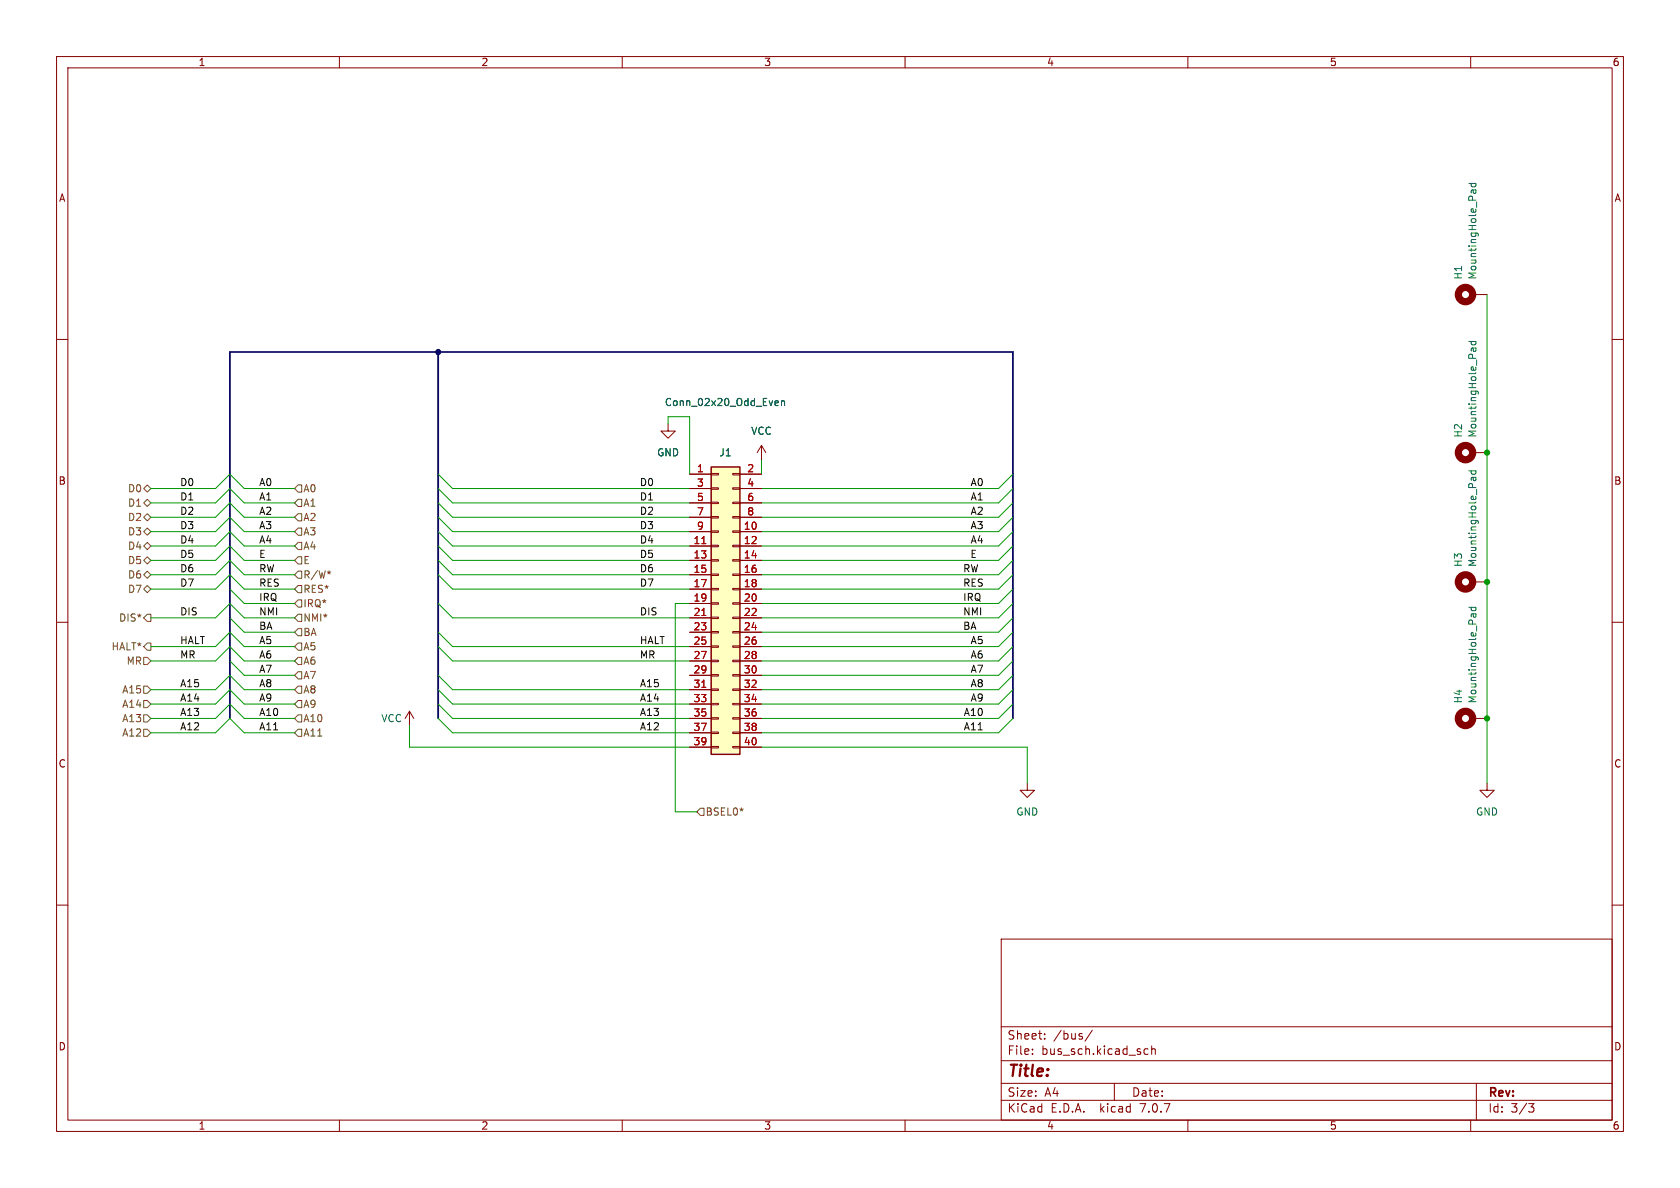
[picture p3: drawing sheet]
<svg xmlns="http://www.w3.org/2000/svg" width="297mm" height="210mm" viewBox="0 0 297 210" stroke-linecap="round" stroke-linejoin="round" font-family="sans-serif">
<g fill="none" stroke="#840000" stroke-width=".18">
<path d="M10 10h277v190h-277zM12 12h273v186h-273zM60 10v2M110 10v2M160 10v2M210 10v2M260 10v2M10 60h2M260.3 52.1h2.6M285 60h2M118.1 74.9v1.3h1.3l-1.3 1.3-1.3-1.3h1.3M134.6 78.7l-.7 1.3"/>
<path d="M134.6 78.7v2.6M134.6 78.7l.8 1.3M121.9 83.8h3.8M121.9 94h3.8M121.9 96.5h3.8M121.9 99.1h3.8M121.9 86.4h3.8M121.9 88.9h3.8M121.9 91.4h3.8M125.7 98.9h1.3v.3h-1.3zM125.7 96.4h1.3v.2h-1.3zM125.7 93.9h1.3v.2h-1.3z"/>
<path d="M125.7 91.3h1.3v.3h-1.3zM125.7 88.8h1.3v.2h-1.3zM125.7 86.2h1.3v.3h-1.3zM125.7 83.7h1.3v.2h-1.3zM129.5 98.9h1.3v.3h-1.3zM129.5 96.4h1.3v.2h-1.3zM129.5 93.9h1.3v.2h-1.3zM129.5 91.3h1.3v.3h-1.3zM129.5 88.8h1.3v.2h-1.3zM129.5 86.2h1.3v.3h-1.3zM129.5 83.7h1.3v.2h-1.3zM130.8 83.8h3.8"/>
<path d="M130.8 94h3.8M130.8 96.5h3.8M130.8 99.1h3.8M130.8 86.4h3.8M130.8 88.9h3.8M130.8 91.4h3.8M260.3 80h2.6M10 110h2M121.9 101.6h3.8M121.9 104.1h3.8M121.9 106.7h3.8M121.9 109.2h3.8"/>
<path d="M121.9 111.8h3.8M121.9 114.3h3.8M121.9 116.8h3.8M121.9 119.4h3.8M125.7 119.3h1.3v.2h-1.3zM125.7 116.7h1.3v.3h-1.3zM125.7 114.2h1.3v.2h-1.3zM125.7 111.6h1.3v.3h-1.3zM125.7 109.1h1.3v.2h-1.3zM125.7 106.6h1.3v.2h-1.3zM125.7 104h1.3v.3h-1.3zM125.7 101.5h1.3v.2h-1.3z"/>
<path d="M129.5 119.3h1.3v.2h-1.3zM129.5 116.7h1.3v.3h-1.3zM129.5 114.2h1.3v.2h-1.3zM129.5 111.6h1.3v.3h-1.3zM129.5 109.1h1.3v.2h-1.3zM129.5 106.6h1.3v.2h-1.3zM129.5 104h1.3v.3h-1.3zM129.5 101.5h1.3v.2h-1.3zM130.8 101.6h3.8M130.8 104.1h3.8M130.8 106.7h3.8M130.8 109.2h3.8"/>
<path d="M130.8 111.8h3.8M130.8 114.3h3.8M130.8 116.8h3.8M130.8 119.4h3.8M260.3 102.9h2.6M285 110h2M72.4 125.7l-.8 1.3M72.4 125.7v2.6M72.4 125.7l.8 1.3M121.9 127h3.8M121.9 121.9h3.8M121.9 124.5h3.8"/>
<path d="M121.9 129.5h3.8M121.9 132.1h3.8M125.7 132h1.3v.2h-1.3zM125.7 129.4h1.3v.3h-1.3zM125.7 126.9h1.3v.2h-1.3zM125.7 124.3h1.3v.3h-1.3zM125.7 121.8h1.3v.2h-1.3zM129.5 132h1.3v.2h-1.3zM129.5 129.4h1.3v.3h-1.3zM129.5 126.9h1.3v.2h-1.3zM129.5 124.3h1.3v.3h-1.3zM129.5 121.8h1.3v.2h-1.3z"/>
<path d="M130.8 127h3.8M130.8 121.9h3.8M130.8 124.5h3.8M130.8 129.5h3.8M130.8 132.1h3.8M181.6 138.4v1.3h1.3l-1.3 1.3-1.3-1.3h1.3M260.3 127h2.6M262.9 138.4v1.3h1.3l-1.3 1.3-1.3-1.3h1.3M10 160h2M285 160h2M177 166h108v32h-108zM60 198v2"/>
<path d="M110 198v2M160 198v2M177 194.5h108M177 191.5h108M177 187.5h108M177 181.5h108M182.5 186.3v.1M182.5 185.5v.1M184.7 183.6v.1M184.7 182.8v.1M193.1 182.1l-1.3 2M197 191.5v3"/>
<path d="M202.3 186.3l.2 .1 .5-.1M203 185.5l-.5-.1-.2 .1M203.6 185.5l.2-.1 .4 .1v.9M203.6 184.9v1.5M210 198v2M260 198v2M261 191.5v6.5M270.2 195.1h1l-.5 .6 .4 .1 .1 .5-.3 .3h-.4"/>
</g>
<g fill="none" stroke="#840000" stroke-width="1.3">
<circle cx="259.1" cy="52.1" r="1.27"/>
<circle cx="259.1" cy="80" r="1.27"/>
<circle cx="259.1" cy="102.9" r="1.27"/>
<circle cx="259.1" cy="127" r="1.27"/>
</g>
<g fill="none" stroke="#006464" stroke-width=".18">
<path d="M259.7 32.4h1.2M260.1 32.4v.4l.2 .2 .6-.1v-.5M260.4 33.6v.4M260.9 33.6v.4M260.9 33.6h-.6l-.2 .2v.2M137.2 70.9h.4v.3l-.6 .1M137.6 71.6l-.4 .1M138.2 71l.1-.1h.3l.1 .8M138.2 70.9v.8M259.7 60.4h1.2M260.1 60.4v.3l.2 .3 .6-.2v-.4M260.4 61.5v.4"/>
<path d="M260.9 61.5v.4M260.9 61.5h-.6l-.2 .2v.2M259.7 83.2h1.2M260.1 83.2v.4l.2 .2 .6-.1v-.5M260.4 84.4v.4M260.9 84.4v.4M260.9 84.4h-.6l-.2 .2v.2M259.7 107.4h1.2M260.1 107.4v.3l.2 .3 .6-.2v-.4M260.4 108.5v.4M260.9 108.5v.4M260.9 108.5h-.6l-.2 .2v.2"/>
</g>
<path d="M125.7 82.6h5.1v50.8h-5.1z" fill="#ffffc2" stroke="#ffffc2" stroke-width=".18"/>
<path d="M125.7 82.6h5.1v50.8h-5.1z" fill="none" stroke="#840000" stroke-width=".25"/>
<path d="M124.1 96.1h.7M124.1 108.8h.7M124.1 121.5h.7" fill="none" stroke="#a90000" stroke-width=".18"/>
<g fill="none" stroke="#725600" stroke-width=".18">
<path d="M25.4 94l.6-.7 .7 .7-.7 .6zM25.4 96.5l.6-.6 .7 .6-.7 .7zM25.4 86.4l.6-.7 .7 .7-.7 .6zM25.4 88.9l.6-.6 .7 .6-.7 .6zM25.4 91.4l.6-.6 .7 .6-.7 .7zM26 98.4l.7 .7-.7 .6-.6-.6zM52.7 85.7h.6v1.3h-.6l-.6-.6zM52.7 93.3h.6v1.3h-.6l-.6-.6zM52.7 88.3h.6v1.2h-.6l-.6-.6zM52.7 95.9h.6v1.3h-.6l-.6-.7zM52.7 90.8h.6v1.3h-.6l-.6-.7zM52.7 98.4h.6v1.3h-.6l-.6-.6z"/>
<path d="M25.4 104.1l.6-.6 .7 .6-.7 .7zM25.4 116.2h.6l.7 .6-.7 .7h-.6zM26 101l.7 .6-.7 .6-.6-.6zM26 108.6h.7v1.3h-.7l-.6-.7zM26 113.7h.7v1.2h-.7l-.6-.6zM52.1 106.7l.6-.7h.6v1.3h-.6zM52.7 118.7h.6v1.3h-.6l-.6-.6zM52.7 116.2h.6v1.3h-.6l-.6-.7zM52.7 103.5h.6v1.3h-.6l-.6-.7zM52.7 111.1h.6v1.3h-.6l-.6-.6zM52.7 113.7h.6v1.2h-.6l-.6-.6zM52.7 101h.6v1.2h-.6l-.6-.6z"/>
<path d="M52.7 108.6h.6v1.3h-.6l-.6-.7zM58.5 101.1l-.3 .1 .1 .3M25.4 128.9h.6l.7 .6-.7 .7h-.6zM25.4 121.3h.6l.7 .6-.7 .7h-.6zM25.4 123.8h.6l.7 .7-.7 .6h-.6zM25.4 126.4h.6l.7 .6-.7 .6h-.6zM52.1 124.5l.6-.7h.6v1.3h-.6zM52.7 121.3h.6v1.3h-.6l-.6-.7zM52.7 128.9h.6v1.3h-.6l-.6-.7zM52.7 126.4h.6v1.2h-.6l-.6-.6zM123.8 142.9h.7v1.2h-.7l-.6-.6zM131.4 143l-.3 .1"/>
</g>
<path d="M77.5 62.2v64.8M40.6 127v-64.8h138.5v64.8" fill="none" stroke="#000084" stroke-width=".3"/>
<g fill="none" stroke="#009600" stroke-width=".18">
<path d="M262.9 52.1v86.3M118.1 74.9v-1.2h3.8v10.1M26.7 86.4h11.4l2.5-2.6 2.6 2.6h8.9M26.7 94h11.4l2.5-2.6 2.6 2.6h8.9M26.7 91.4h11.4l2.5-2.5 2.6 2.5h8.9M26.7 96.5h11.4l2.5-2.5 2.6 2.5h8.9M26.7 99.1h11.4l2.5-2.6 2.6 2.6h8.9M26.7 88.9h11.4l2.5-2.5 2.6 2.5h8.9M77.5 83.8l2.5 2.6h41.9M77.5 91.4l2.5 2.6h41.9M77.5 88.9l2.5 2.5h41.9M77.5 99.1l2.5 2.5h41.9"/>
<path d="M77.5 94l2.5 2.5h41.9M77.5 96.5l2.5 2.6h41.9M77.5 86.4l2.5 2.5h41.9M134.6 81.3v2.5M179.1 83.8l-2.6 2.6h-41.9M179.1 91.4l-2.6 2.6h-41.9M179.1 88.9l-2.6 2.5h-41.9M179.1 99.1l-2.6 2.5h-41.9M179.1 94l-2.6 2.5h-41.9M179.1 96.5l-2.6 2.6h-41.9M179.1 86.4l-2.6 2.5h-41.9M26.7 116.8h11.4l2.5-2.5 2.6 2.5h8.9"/>
<path d="M26.7 114.3h11.4l2.5-2.5 2.6 2.5h8.9M26.7 109.2h11.4l2.5-2.5 2.6 2.5h8.9M26.7 104.1h11.4l2.5-2.5 2.6 2.5h8.9M26.7 101.6h11.4l2.5-2.5 2.6 2.5h8.9M40.6 116.8l2.6 2.6h8.9M40.6 104.1l2.6 2.6h8.9M40.6 109.2l2.6 2.6h8.9M77.5 119.4l2.5 2.5h41.9M77.5 114.3l2.5 2.5h41.9M77.5 111.8l2.5 2.5h41.9M77.5 106.7l2.5 2.5h41.9M77.5 101.6l2.5 2.5h41.9"/>
<path d="M121.9 106.7h-2.5v36.8h3.8M179.1 119.4l-2.6 2.5h-41.9M179.1 116.8l-2.6 2.6h-41.9M179.1 114.3l-2.6 2.5h-41.9M179.1 111.8l-2.6 2.5h-41.9M179.1 106.7l-2.6 2.5h-41.9M179.1 101.6l-2.6 2.5h-41.9M179.1 104.1l-2.6 2.6h-41.9M179.1 109.2l-2.6 2.6h-41.9M26.7 129.5h11.4l2.5-2.5 2.6 2.5h8.9M26.7 127h11.4l2.5-2.5 2.6 2.5h8.9M26.7 121.9h11.4l2.5-2.5 2.6 2.5h8.9"/>
<path d="M26.7 124.5h11.4l2.5-2.6 2.6 2.6h8.9M72.4 128.3v3.8h49.5M77.5 127l2.5 2.5h41.9M77.5 124.5l2.5 2.5h41.9M77.5 121.9l2.5 2.6h41.9M134.6 132.1h47v6.3M179.1 127l-2.6 2.5h-41.9M179.1 124.5l-2.6 2.5h-41.9M179.1 121.9l-2.6 2.6h-41.9"/>
</g>
<circle cx="77.5" cy="62.2" r=".46" fill="#000084" stroke="#000084" stroke-width=".18"/>
<g fill="#009600" stroke="#009600" stroke-width=".18">
<circle cx="262.9" cy="127" r=".46"/>
<circle cx="262.9" cy="102.9" r=".46"/>
<circle cx="262.9" cy="80" r=".46"/>
</g>
<text font-size="2.8" fill="#840000" x="178" y="190.9">Title:</text>
<g font-size="2.1" fill="#840000">
<text x="178" y="184">Sheet:</text>
<text x="186.2" y="184">/bus/</text>
<text x="178" y="186.7">File:</text>
<text x="184.1" y="186.7">bus_sch.kicad_sch</text>
<text x="178" y="196.9">KiCad</text>
<text x="178" y="194.1">Size:</text>
<text x="184.7" y="194.1">A4</text>
<text x="185.7" y="196.9">E.D.A.</text>
<text x="194.6" y="196.9">kicad</text>
<text x="200" y="194.1">Date:</text>
<text x="201.8" y="196.9">7.0.7</text>
<text x="263" y="194.3">Rev:</text>
<text x="263" y="196.9">Id:</text>
<text x="267.1" y="196.9">3/3</text>
</g>
<g font-size="1.8" fill="#840000">
<text x="35" y="11.9">1</text>
<text x="85" y="11.9">2</text>
<text x="135" y="11.9">3</text>
<text x="185" y="11.9">4</text>
<text x="235" y="11.9">5</text>
<text x="285" y="11.9">6</text>
<text x="10.3" y="35.9">A</text>
<text x="285.3" y="35.9">A</text>
<text x="10.3" y="85.9">B</text>
<text x="285.3" y="85.9">B</text>
<text x="10.3" y="135.9">C</text>
<text x="285.3" y="135.9">C</text>
<text x="10.3" y="185.9">D</text>
<text x="285.3" y="185.9">D</text>
<text x="35" y="199.9">1</text>
<text x="85" y="199.9">2</text>
<text x="135" y="199.9">3</text>
<text x="185" y="199.9">4</text>
<text x="235" y="199.9">5</text>
<text x="285" y="199.9">6</text>
</g>
<g font-size="1.8" fill="#006464">
<text x="258.7" y="49.5" transform="rotate(-90 258.7 49.5)">H1</text>
<text x="261.2" y="49.5" transform="rotate(-90 261.2 49.5)">MountingHole_Pad</text>
<text x="117.4" y="72">Conn_02x20_Odd_Even</text>
<text x="132.7" y="77.1">VCC</text>
<text x="258.7" y="77.5" transform="rotate(-90 258.7 77.5)">H2</text>
<text x="261.2" y="77.5" transform="rotate(-90 261.2 77.5)">MountingHole_Pad</text>
<text x="116.1" y="80.9">GND</text>
<text x="127.1" y="80.9">J1</text>
<text x="258.7" y="100.3" transform="rotate(-90 258.7 100.3)">H3</text>
<text x="261.2" y="100.3" transform="rotate(-90 261.2 100.3)">MountingHole_Pad</text>
<text x="258.7" y="124.5" transform="rotate(-90 258.7 124.5)">H4</text>
<text x="261.2" y="124.5" transform="rotate(-90 261.2 124.5)">MountingHole_Pad</text>
<text x="67.3" y="127.9">VCC</text>
<text x="179.6" y="144.4">GND</text>
<text x="260.9" y="144.4">GND</text>
</g>
<g font-size="1.8" fill="#a90000">
<text x="123.1" y="83.6">1</text>
<text x="132" y="83.6">2</text>
<text x="123.1" y="86.1">3</text>
<text x="123.1" y="88.6">5</text>
<text x="132" y="86.1">4</text>
<text x="132" y="88.6">6</text>
<text x="123.1" y="91.2">7</text>
<text x="123.1" y="93.7">9</text>
<text x="131.4" y="93.7">10</text>
<text x="132" y="91.2">8</text>
<text x="122.5" y="96.3">11</text>
<text x="122.5" y="98.8">13</text>
<text x="122.5" y="101.3">15</text>
<text x="131.4" y="96.3">12</text>
<text x="131.4" y="98.8">14</text>
<text x="131.4" y="101.3">16</text>
<text x="122.5" y="103.9">17</text>
<text x="122.5" y="106.4">19</text>
<text x="131.4" y="103.9">18</text>
<text x="131.4" y="106.4">20</text>
<text x="122.5" y="109">21</text>
<text x="122.5" y="111.5">23</text>
<text x="131.4" y="109">22</text>
<text x="131.4" y="111.5">24</text>
<text x="122.5" y="114">25</text>
<text x="122.5" y="116.6">27</text>
<text x="122.5" y="119.1">29</text>
<text x="131.4" y="114">26</text>
<text x="131.4" y="116.6">28</text>
<text x="131.4" y="119.1">30</text>
<text x="122.5" y="121.7">31</text>
<text x="122.5" y="124.2">33</text>
<text x="131.4" y="121.7">32</text>
<text x="131.4" y="124.2">34</text>
<text x="122.5" y="126.7">35</text>
<text x="122.5" y="129.3">37</text>
<text x="122.5" y="131.8">39</text>
<text x="131.4" y="126.7">36</text>
<text x="131.4" y="129.3">38</text>
<text x="131.4" y="131.8">40</text>
</g>
<g font-size="1.8" fill="#725600">
<text x="22.5" y="87.2">D0</text>
<text x="22.5" y="89.8">D1</text>
<text x="53.5" y="87.2">A0</text>
<text x="53.5" y="89.8">A1</text>
<text x="22.5" y="94.8">D3</text>
<text x="22.5" y="92.3">D2</text>
<text x="53.5" y="94.8">A3</text>
<text x="53.5" y="92.3">A2</text>
<text x="22.5" y="97.4">D4</text>
<text x="22.5" y="99.9">D5</text>
<text x="53.5" y="97.4">A4</text>
<text x="53.5" y="99.9">E</text>
<text x="22.5" y="105">D7</text>
<text x="22.5" y="102.5">D6</text>
<text x="53.5" y="105">RES*</text>
<text x="53.5" y="107.5">IRQ*</text>
<text x="53.5" y="102.5">R/W*</text>
<text x="21" y="110.1">DIS*</text>
<text x="53.5" y="112.6">BA</text>
<text x="53.5" y="110.1">NMI*</text>
<text x="19.6" y="115.2">HALT*</text>
<text x="22.3" y="117.7">MR</text>
<text x="53.5" y="117.7">A6</text>
<text x="53.5" y="115.2">A5</text>
<text x="21.5" y="122.8">A15</text>
<text x="21.5" y="125.3">A14</text>
<text x="53.5" y="120.2">A7</text>
<text x="53.5" y="122.8">A8</text>
<text x="53.5" y="125.3">A9</text>
<text x="21.5" y="130.4">A12</text>
<text x="21.5" y="127.9">A13</text>
<text x="53.5" y="130.4">A11</text>
<text x="53.5" y="127.9">A10</text>
<text x="124.7" y="144.4">BSEL0*</text>
</g>
<g font-size="1.8" fill="#0f0f0f">
<text x="31.7" y="88.6">D1</text>
<text x="31.7" y="86">D0</text>
<text x="45.7" y="86">A0</text>
<text x="45.7" y="88.6">A1</text>
<text x="113" y="86">D0</text>
<text x="113" y="88.6">D1</text>
<text x="171.5" y="86">A0</text>
<text x="171.5" y="88.6">A1</text>
<text x="31.7" y="91.1">D2</text>
<text x="31.7" y="93.6">D3</text>
<text x="45.7" y="93.6">A3</text>
<text x="45.7" y="91.1">A2</text>
<text x="113" y="93.6">D3</text>
<text x="113" y="91.1">D2</text>
<text x="171.5" y="93.6">A3</text>
<text x="171.5" y="91.1">A2</text>
<text x="31.7" y="96.2">D4</text>
<text x="31.7" y="101.3">D6</text>
<text x="31.7" y="98.7">D5</text>
<text x="45.7" y="96.2">A4</text>
<text x="45.7" y="101.3">RW</text>
<text x="45.7" y="98.7">E</text>
<text x="113" y="98.7">D5</text>
<text x="113" y="101.3">D6</text>
<text x="113" y="96.2">D4</text>
<text x="170.2" y="101.3">RW</text>
<text x="171.4" y="98.7">E</text>
<text x="171.5" y="96.2">A4</text>
<text x="31.7" y="103.8">D7</text>
<text x="45.7" y="103.8">RES</text>
<text x="45.7" y="106.3">IRQ</text>
<text x="113" y="103.8">D7</text>
<text x="170.2" y="103.8">RES</text>
<text x="170.2" y="106.3">IRQ</text>
<text x="31.7" y="114">HALT</text>
<text x="31.7" y="108.9">DIS</text>
<text x="45.7" y="111.4">BA</text>
<text x="45.7" y="114">A5</text>
<text x="45.7" y="108.9">NMI</text>
<text x="113" y="114">HALT</text>
<text x="113" y="108.9">DIS</text>
<text x="170.2" y="108.9">NMI</text>
<text x="170.2" y="111.4">BA</text>
<text x="171.5" y="114">A5</text>
<text x="31.7" y="116.5">MR</text>
<text x="45.7" y="116.5">A6</text>
<text x="45.7" y="119">A7</text>
<text x="113" y="116.5">MR</text>
<text x="171.5" y="116.5">A6</text>
<text x="171.5" y="119">A7</text>
<text x="31.7" y="124.1">A14</text>
<text x="31.7" y="121.6">A15</text>
<text x="45.7" y="121.6">A8</text>
<text x="45.7" y="124.1">A9</text>
<text x="113" y="124.1">A14</text>
<text x="113" y="121.6">A15</text>
<text x="171.5" y="121.6">A8</text>
<text x="171.5" y="124.1">A9</text>
<text x="31.7" y="126.7">A13</text>
<text x="31.7" y="129.2">A12</text>
<text x="45.7" y="129.2">A11</text>
<text x="45.7" y="126.7">A10</text>
<text x="113" y="129.2">A12</text>
<text x="113" y="126.7">A13</text>
<text x="170.3" y="126.7">A10</text>
<text x="170.3" y="129.2">A11</text>
</g>
</svg>
